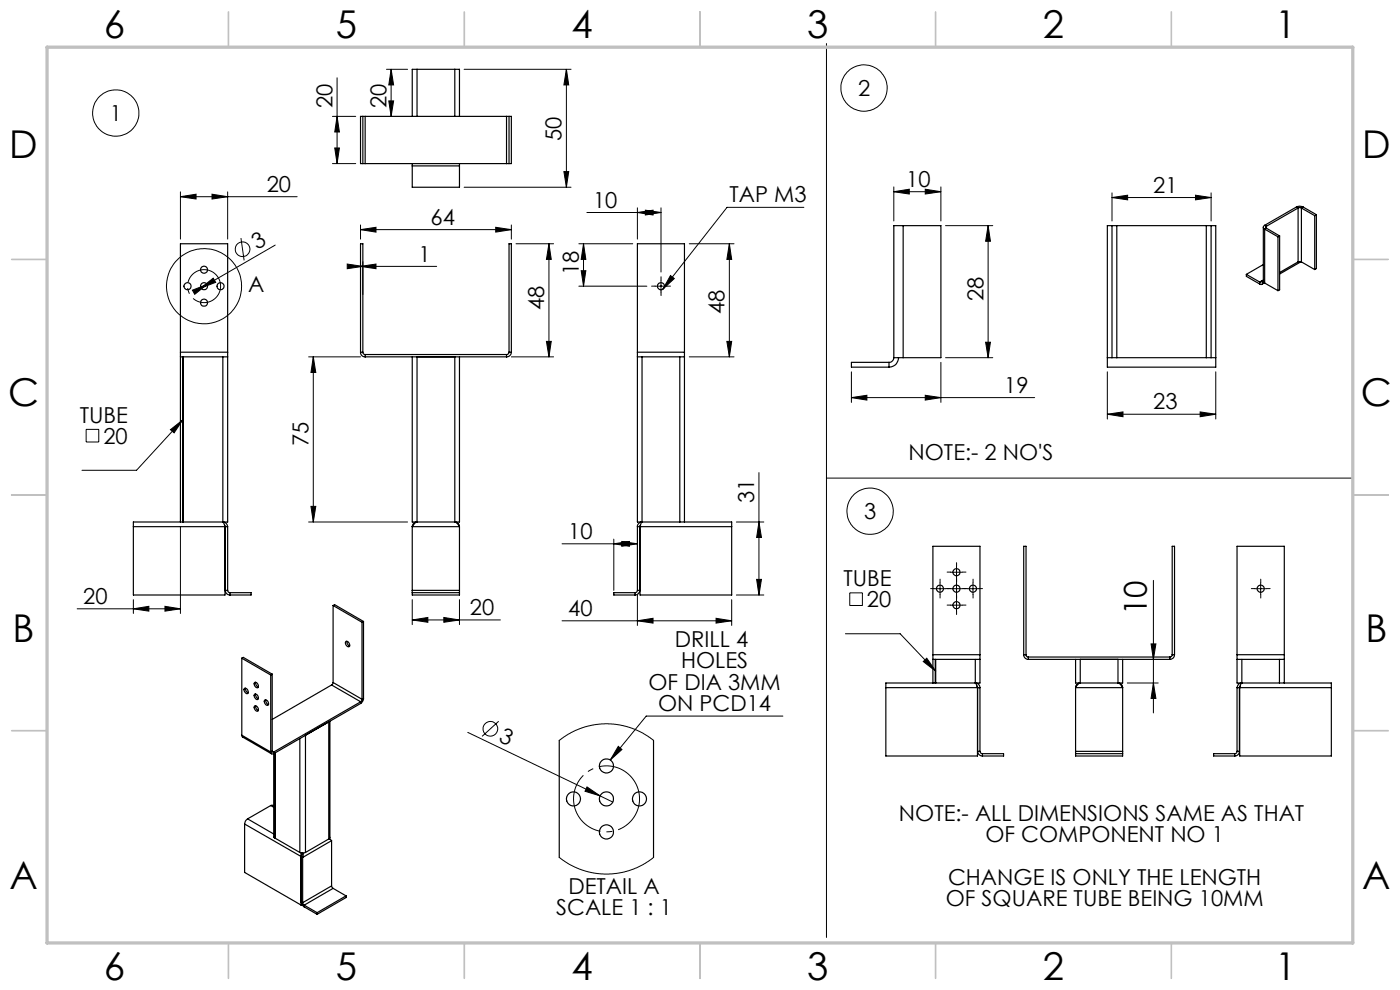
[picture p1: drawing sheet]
<svg xmlns="http://www.w3.org/2000/svg" width="297mm" height="210mm" viewBox="0 0 297 210" stroke-linecap="round" stroke-linejoin="round" font-family="sans-serif">
<g fill="none" stroke="#000" stroke-width=".21">
<path d="M71.5 16.5v18.2M82 14.7h4.5M83 14.7v10M83 14.7l.5 3.3h-1zM98.5 14.7h22.6M120.2 14.7l.5 3.3h-1.1zM120.2 14.7v25M175.3 9.2v189.7M70.5 24.7h5M70.5 34.7h5M71 31.4h1l-.5 3.3zM71.5 24.7l.5 3.3h-1z"/>
<path d="M82.5 21.4h1l-.5 3.3zM98.5 39.7h22.6M119.6 36.4h1.1l-.5 3.3zM189.6 39.6v7.3M199.6 39.6v7.3M38.3 41.7l3.3-.5v1zM38.3 40.7v10M38.3 41.7h24.7M45 41.2l3.3 .5-3.3 .5zM48.3 40.7v10M51.1 50.5l.7 4.7M58.4 52l-14.5 8.4"/>
<path d="M73.7 56l3.3 .5-3.3 .5zM76.5 56.5h16.1M76.5 48.7l3.3-.5v1zM76.5 56.5l3.3-.5v1zM76.5 47.7v3M76.5 48.7h32M77 55.5v7M105.2 48.2l3.3 .5-3.3 .5zM108.5 47.7v3M109.5 51.7h7.9M116.5 51.7v24M116.5 51.7l.4 3.3h-1z"/>
<path d="M122.8 51.7h11.4M123.3 57.4h1l-.5 3.3zM123.8 51.7l.5 3.3h-1zM123.8 51.7v9M124.5 45.1h15.7M135.2 45.1l3.3-.5v1zM135.2 44.1v6.6M136.9 44.6l3.3 .5-3.3 .5zM140.2 44.1v13.6M140.2 59.5v2.5M142.2 58.4l.9 .7-2.5 2.2zM146.2 51.7h9.5"/>
<path d="M154.7 51.7v24M154.7 51.7l.5 3.3h-1zM170.5 44h-16.3l-13.6 17.3M189.6 40.7l3.3-.6v1.1zM189.6 40.7h10M196.3 40.1l3.3 .6-3.3 .5zM200.6 47.9h10M209.6 47.9v28M209.6 47.9l.5 3.3h-1zM235.9 41.9l3.3-.5v1zM235.9 40.9v6M235.9 41.9h21"/>
<path d="M253.6 41.4l3.3 .5-3.3 .5zM256.9 40.9v6M40.8 61.6l3.1-1.2-2.6 2zM42.6 61.1l2.6-2.1 .6 .9zM43.9 60.4l-1.3 .7M65.5 75.7h11M66.5 75.7v35M66.5 75.7l.5 3.3h-1zM108.5 75.7h8.9M115.9 72.4h1l-.4 3.3zM122.8 60.7h14.4M139 60.7h2.5"/>
<path d="M146.2 75.7h9.5M154.2 72.4h1l-.5 3.3zM180.6 78.9v6.5M199.6 76.9v8.5M200.6 75.9h10M209.1 72.6h1l-.5 3.3zM234.9 78.9v10M257.9 78.9v10M18.3 91.1h2.7v2.7h-2.7zM36.2 91.1l2.6-2-1.9 2.7zM38.8 89.1l-9.8 10.7h-11.6M180.6 84.3l3.3-.5v1.1z"/>
<path d="M180.6 84.3h38.9M196.3 83.8l3.3 .5-3.3 .6zM234.9 87.9l3.3-.5v1zM234.9 87.9h23M254.6 87.4l3.3 .5-3.3 .5zM38.3 111.7v18.4M65.5 110.7h21M66 107.4h1l-.5 3.3zM119.2 115.3h16M130.2 114.4v10.8M130.2 115.3l3.3-.4v1zM131.9 114.9l3.3 .4-3.3 .6z"/>
<path d="M156.2 110.7h5.8M161 100.3v25.9M161 110.7l.5 3.3h-1zM175.3 101.4h111.5M16.4 129.1h21.9M28.3 129.1l3.3-.5v1zM28.3 127.2v2.9M35 128.6l3.3 .5-3.3 .5zM87.5 127.2v5.3M87.5 131.5h18.7M87.5 131.5l3.3-.5v1zM94.2 131l3.3 .5-3.3 .5z"/>
<path d="M97.5 127.2v5.3M119.2 131.7h36M135.2 131.7l3.3-.5v1zM135.2 126.2v6.5M151.9 131.2l3.3 .5-3.3 .5zM155.2 127.2v5.5M156.2 126.2h5.8M160.5 122.9h1l-.5 3.3zM179.4 134.4h11.6l7.5 8M180.3 125.8h2.7v2.6h-2.7zM198.2 124.9h2.5M199.4 123.6v2.5"/>
<path d="M201.6 124.9h2.6M201.6 121.4h2.6M201.6 128.4h2.6M202.9 120.1v2.5M202.9 123.6v2.5M202.9 127.1v2.5M205.2 124.9h2.4M206.4 123.6v2.5M244.2 136.6h1l-.5 3.3zM244.7 123.1v28.1M266.2 124.9h2.5M267.4 123.6v2.5"/>
<path d="M99.2 155.4l28.1 13.4M105.8 153l-3.5 3.2M118.6 157l1.9-1.2 2.6-1.3 2.6-.7 2.6-.3 3.2 .3 2.6 .7 2.3 1 2.2 1.5M131.2 158.3l.7 .7-2.4 2.2zM166.1 151.9h-29l-7.6 9.3M195.9 140.3l.7-.7 1.9 2.8zM239.1 144.9h6.6M244.7 144.9l.5 3.3h-1zM124.5 166.9l2.8 1.9-3.2-1zM127.3 168.8l2.7 1.3M118.6 181.9l2.1 1.4 2.6 1.2 2.3 .6 2.5 .3 2.7-.1 2.7-.6 3-1.3 2.1-1.5"/>
<circle cx="183.3" cy="18.7" r="4.9"/>
<circle cx="24.6" cy="24" r="4.9"/>
<circle cx="51.4" cy="52.9" r="1.56"/>
<circle cx="43.3" cy="60.7" r="8"/>
<circle cx="184.6" cy="108.4" r="4.9"/>
<circle cx="104" cy="154.6" r="1.57"/>
</g>
<path d="M135.4 167.4a7 7 0 0 0-11.8-2.8 7 7 0 0 0 3.3 11.6 7 7 0 0 0 8.6-8.4l-.1-.4" fill="none" stroke="#000" stroke-width=".21" stroke-dasharray="15.2 1.3 1.3 1.3" stroke-dashoffset="4.7" stroke-linecap="butt"/>
<path d="M46.6 59.7a3.5 3.5 0 0 0-5.8-1.5 3.5 3.5 0 0 0 1.5 5.9 3.5 3.5 0 0 0 4.4-4.2l-.1-.2" fill="none" stroke="#000" stroke-width=".21" stroke-dasharray="15.2 1.3 1.3 1.3" stroke-dashoffset="6.2" stroke-linecap="butt"/>
<g fill="none" stroke="#000" stroke-width=".21" stroke-dasharray="15.2 1.3 1.3 1.3">
<path d="M140.2 59.4v-.7M139 60.7h-.8M140.2 61.9v.8M141.5 60.7h.7M198.2 124.9h-.8M199.4 123.6v-.7M199.4 126.1v.8M200.7 124.9h.7M201.7 124.9h-.8M201.7 121.4h-.8M201.7 128.4h-.8M202.9 123.6v-.7"/>
<path d="M202.9 126.1v.8M202.9 120.1v-.7M202.9 122.6v.8M202.9 127.1v-.7M202.9 129.6v.8M204.2 124.9h.7M204.2 121.4h.7M204.2 128.4h.7M205.2 124.9h-.8M206.4 123.6v-.7M206.4 126.1v.8M207.7 124.9h.7"/>
<path d="M266.2 124.9h-.7M267.5 123.6v-.7M267.5 126.1v.8M268.7 124.9h.8"/>
</g>
<g fill="none" stroke="#c0c0c0" stroke-width=".35">
<path d="M48.5 2.5v7.5M98.5 2.5v7.5M148.5 2.5v7.5M198.5 2.5v7.5M248.5 2.5v7.5M2.5 55h7.5M287 55h7.5M2.5 105h7.5M287 105h7.5M2.5 155h7.5M287 155h7.5M48.5 200v7.5"/>
<path d="M98.5 200v7.5M148.5 200v7.5M198.5 200v7.5M248.5 200v7.5"/>
</g>
<path d="M10 10h277v190h-277z" fill="none" stroke="#c0c0c0" stroke-width=".7"/>
<g fill="#000">
<path d="M124.5 166.9l2.8 1.9-3.2-1z"/>
<path d="M119.6 36.4h1.1l-.5 3.3zM120.2 14.7l.5 3.3h-1.1z"/>
<path d="M76.5 56.5l3.3-.5v1zM73.7 56l3.3 .5-3.3 .5zM87.5 131.5l3.3-.5v1zM94.2 131l3.3 .5-3.3 .5zM38.3 41.7l3.3-.5v1zM45 41.2l3.3 .5-3.3 .5zM130.2 115.3l3.3-.4v1zM131.9 114.9l3.3 .4-3.3 .6z"/>
<path d="M105.2 48.2l3.3 .5-3.3 .5zM76.5 48.7l3.3-.5v1z"/>
<path d="M116.5 51.7l.4 3.3h-1zM115.9 72.4h1l-.4 3.3zM66.5 75.7l.5 3.3h-1zM66 107.4h1l-.5 3.3zM154.7 51.7l.5 3.3h-1zM154.2 72.4h1l-.5 3.3zM161 110.7l.5 3.3h-1zM160.5 122.9h1l-.5 3.3zM71.5 24.7l.5 3.3h-1zM71 31.4h1l-.5 3.3zM83 14.7l.5 3.3h-1zM82.5 21.4h1l-.5 3.3z"/>
<path d="M136.9 44.6l3.3 .5-3.3 .5zM135.2 45.1l3.3-.5v1z"/>
<path d="M189.6 40.7l3.3-.6v1.1zM196.3 40.1l3.3 .6-3.3 .5z"/>
<path d="M209.6 47.9l.5 3.3h-1zM209.1 72.6h1l-.5 3.3z"/>
<path d="M42.6 61.1l3.2-1.2-.6-.9zM40.8 61.6l.5 .8 2.6-2z"/>
<path d="M123.3 57.4h1l-.5 3.3zM123.8 51.7l.5 3.3h-1z"/>
<path d="M36.2 91.1l2.6-2-1.9 2.7zM142.2 58.4l.9 .7-2.5 2.2zM131.2 158.3l.7 .7-2.4 2.2zM195.9 140.3l.7-.7 1.9 2.8z"/>
<path d="M234.9 87.9l3.3-.5v1zM254.6 87.4l3.3 .5-3.3 .5zM235.9 41.9l3.3-.5v1zM253.6 41.4l3.3 .5-3.3 .5zM180.6 84.3l3.3-.5v1.1zM196.3 83.8l3.3 .5-3.3 .6z"/>
<path d="M28.3 129.1l3.3-.5v1zM35 128.6l3.3 .5-3.3 .5z"/>
<path d="M151.9 131.2l3.3 .5-3.3 .5zM135.2 131.7l3.3-.5v1z"/>
<path d="M244.2 136.6h1l-.5 3.3zM244.7 144.9l.5 3.3h-1z"/>
</g>
<g fill="none" stroke="#000" stroke-width=".25">
<path d="M88.5 14.7h-1v10M88.5 14.7v10M88.5 14.7h8M96.5 14.7h1v10M96.5 14.7v10M77 24.7h.5M77 34.7h.5M77 24.7v10M77 24.7h-.5v10h.5M77.5 24.7v10M77.5 24.7h30M77.5 34.7h30"/>
<path d="M87.5 34.7v.5M87.5 35.2v4.5h10v-4.5M87.5 35.2h10M97.5 34.7v.5M107.5 34.7h.5M107.5 24.7h.5M107.5 24.7v10M108 24.7h.5v10h-.5M108 24.7v10M191.6 47.9h-2v28M191.6 47.9h8v28h-8M191.6 47.9v28"/>
<path d="M235.9 47.9h1M235.9 47.9h-1v28M235.9 47.9v28M236.9 47.9h19M236.9 47.9v28M255.9 47.9h1M255.9 47.9v28M256.9 47.9v28M256.9 47.9h1v28M264.4 58.2l2.8 1.6M264.4 58.2v.4l2.8 1.6M267.2 59.8v.4"/>
<path d="M267.6 59.6l-.1 .3-.3-.1M267.6 59.6l.3 .2M267.6 59.6l-.4 .2M267.9 59.8l-.1 .5-.6-.1M268 48.2v11.6M268 59.4l-.4 .2M268 56.1l-3.6 2.1M268 59.8l.3 .2M268 59.8h-.1M268.3 60l-.6 .3M268.3 47.8l-.3 .3 .3 .5M268.3 48.6l2.8 1.6"/>
<path d="M268.3 48.6v11.4M268.3 47.8l.3 .2M268.6 48l-.1 .2 .1 .2M268.6 48.4l-.3 .2M268.6 48.4l2.9 1.7M268.6 48v.4M271.1 50.2v11.5M271.5 50.1v11.4l-.4 .2M271.5 50.1l-.4 .1M275 43.9l.7-.2 .7 .2M275 43.9l-6.7 3.9M275 43.9l.4 .2"/>
<path d="M275.4 44.1h.7M275.4 55.6h.7M275.4 44.1l-6.8 3.9M275.4 44.1v11.5M275.4 55.6l-3.9 2.2M276 55.5l-4.5 2.6M276.1 44.1l2.8 1.6M276.1 55.6l2.8 1.6M276.1 44.1v11.5M276.4 43.9l-.3 .2M276.4 43.9l2.9 1.6M278.9 45.7v11.5"/>
<path d="M279.3 45.5l-.4 .2M279.3 45.5v11.5l-.4 .2M38.3 74.7v1M38.3 74.7h10M38.3 74.7v-23h10v23M38.3 75.7h10M38.3 75.7v35M38.8 75.7v35M38.9 75.7v35M47.3 75.7v35M48.3 74.7v1M48.3 75.7v35h-1"/>
<path d="M76.5 74.7a.96 .96 0 0 0 1 1M76.5 74.7h.5M76.5 74.7v-23h.5v23M77 74.7v.3l.5 .2M77.5 75.2v.5M77.5 75.2h30M77.5 75.7h30M87.5 75.7v35h1M88.5 75.7v35M96.5 75.7v35M97.5 75.7v35h-1M107.5 75.2v.5"/>
<path d="M108 74.7l-.3 .4-.2 .1M108 74.7v-23h.5v23M108 74.7h.5M108.5 74.7a1.02 1.02 0 0 1-1 1M135.2 74.7v1M135.2 75.7v35h1M135.2 74.7h10M135.2 74.7v-23h10v23M135.2 75.7h10M136.2 75.7v35M144.2 75.7v35M145.2 74.7v1"/>
<path d="M145.2 75.7v35M188.6 76.9h-8v1h8M188.6 76.9v1M189.6 75.9a1.02 1.02 0 0 1-1 1M189.6 75.9h1M190.6 75.9a1.98 1.98 0 0 1-2 2M190.6 75.9h1M234.9 75.9v2h23v-2M234.9 75.9h1M235.9 75.9h1M236.9 75.9h19M255.9 75.9h1"/>
<path d="M256.9 75.9h1M268.3 60l2.8 1.7M28.3 111.7v14.5h19.4v-14.5M28.3 111.7h20M47.3 110.7l.4 1M47.3 110.7h-19v1M47.3 110.7a1.02 1.02 0 0 1 1 1M47.6 111.4l.2 .3v13.5M47.7 111.7h.1M48.3 111.7v13.5M87.5 111.7v13.5M87.5 111.7h10"/>
<path d="M88.5 110.7l-.5 .3-.5 .7M88.5 110.7a.97 .97 0 0 0-1 1M88.5 110.7h8M96.5 110.7l.5 .3 .5 .7M96.5 110.7a.96 .96 0 0 1 1 1M97.5 111.7v13.5M135.2 111.7h.5M135.2 111.7v13.5M135.7 111.7v13.5M135.8 111.7h.1M135.8 111.7v14.5h19.4v-14.5M135.8 111.7h19.4"/>
<path d="M135.9 111.4l-.2 .3M136.2 110.7a1.03 1.03 0 0 0-1 1M136.2 110.7l-.4 1M136.2 110.7h8M144.2 110.7h1M145.2 110.7h10v1M47.8 125.2a1.02 1.02 0 0 0 1 1M47.8 125.2h.5M48.3 125.2l.1 .4 .4 .1M48.8 125.7h4.5v.5h-4.5M48.8 125.7v.5M51.3 139.6l6.1 3.6"/>
<path d="M51.3 139.6l.3-.2 6.1 3.6M51.3 139.6v16.4M70.7 128.4v16.4M70.7 128.4l6.1 3.6M70.7 128.4l.3-.1 6.1 3.5M73.4 136.1a.71 .71 0 0 1 .7 .3 .71 .71 0 0 1-.1 .8 .82 .82 0 0 1-.6-1.1zM73.6 136a.92 .92 0 0 0 .6 1M76.8 132v16.3M77.1 131.8l-.3 .2M77.1 131.8v16.4M87.5 125.2v.5M87.5 125.7v.5h10v-.5"/>
<path d="M87.5 125.7h10M87.5 125.2h10M97.5 125.2v.5M134.7 125.7h-4.5v.5h4.5M134.7 125.7v.5M135.2 125.2l-.1 .4-.4 .1M135.2 125.2h.5M135.7 125.2a.96 .96 0 0 1-1 1M197.9 138.9v1M197.9 139.9h10M197.9 138.9h10M197.9 138.9v-23h10v23"/>
<path d="M197.9 139.9v5M198.4 139.9v5M198.5 139.9v5M206.9 139.9v5M207.9 139.9v5h-1M207.9 138.9v1M217.2 138.9a.96 .96 0 0 0 1 1M217.2 138.9h.5M217.2 138.9v-23h.5v23M217.7 138.9v.3l.5 .2M218.2 139.9h30M218.2 139.4v.5"/>
<path d="M218.2 139.4h30M228.2 139.9v5h1M229.2 139.9v5M237.2 139.9v5M238.2 139.9v5h-1M248.2 139.4v.5M248.7 138.9l-.2 .3-.3 .2M248.7 138.9h.5M248.7 138.9v-23h.5v23M249.2 138.9a.96 .96 0 0 1-1 1M262.4 139.9v5h1.1M262.4 138.9v1"/>
<path d="M262.4 139.9h10.1M262.4 138.9h10.1M262.4 138.9v-23h10.1v23M263.5 139.9v5M271.4 139.9v5M272.5 138.9v1M272.5 139.9v5M51.3 156l.1 .3 6.2 3.6M51.3 156l6.1 3.5M51.8 146a.64 .64 0 0 1 .7 .4 .64 .64 0 0 1-.1 .7 .86 .86 0 0 1-.6-1.1zM52.1 146a.9 .9 0 0 0 .6 1M54 147.3a.66 .66 0 0 1 .7 .3 .66 .66 0 0 1-.1 .8 .92 .92 0 0 1-.6-1.1z"/>
<path d="M54 144.8a.64 .64 0 0 1 .7 .3 .64 .64 0 0 1-.1 .8 .86 .86 0 0 1-.6-1.1zM54 149.8a.64 .64 0 0 1 .7 .3 .64 .64 0 0 1-.1 .8 .86 .86 0 0 1-.6-1.1zM54.2 144.7a.9 .9 0 0 0 .6 1M54.2 147.2a.9 .9 0 0 0 .6 1M54.2 149.7a.9 .9 0 0 0 .6 1M56.1 148.5a.66 .66 0 0 1 .8 .3 .66 .66 0 0 1-.2 .8 .92 .92 0 0 1-.6-1.1zM56.4 148.4a.98 .98 0 0 0 .6 1.1M57.4 143.2v16.3M57.7 159.3l.1 .2h.3M57.7 143l-.3 .2M57.7 143v16.3M57.7 159.3l-.3 .2"/>
<path d="M57.7 159.3l.4 .2M58.1 159.5v18.1l.2 .2M58.3 159.7v18.1M58.4 159.7v18.1l5.2 3M63.6 156.7v24.1M70 153v24.7l-.3 .3M70.3 145.3l-12.6 7.3M70.3 145.3l6.2 3.6M70.7 144.8l-.4 .5M70.7 144.8l6.1 3.5M76.5 149.2l-18.4 10.7a.39 .39 0 0 1-.5 0 .39 .39 0 0 1-.2-.4M76.5 148.9l-18.4 10.6"/>
<path d="M76.5 148.9v.3M76.8 148.3l-.3 .6M77.1 148.2l-.2 .6-.4 .4M77.1 148.2l-.3 .1M118.6 157v24.9M138.6 157v24.9M187.9 145.9v14.5h19.5v-14.5M187.9 145.9h20M206.9 144.9l.5 1M206.9 144.9h-19v1M206.9 144.9a.96 .96 0 0 1 1 1M207.3 145.5l.1 .4v13.5"/>
<path d="M207.4 145.9h.1M207.4 159.4a1.02 1.02 0 0 0 1 1M207.4 159.4h.5M207.9 159.4l.2 .4 .3 .1M207.9 145.9v13.5M208.4 159.9h4.5v.5h-4.5M208.4 159.9v.5M228.2 159.4v.5M228.2 159.9v.5h10v-.5M228.2 145.9v13.5M228.2 159.9h10M228.2 159.4h10"/>
<path d="M228.2 145.9h10M229.2 144.9l-.5 .3-.5 .7M229.2 144.9a1.01 1.01 0 0 0-1 1M229.2 144.9h8M237.2 144.9l.3 .1 .7 .9M237.2 144.9a.96 .96 0 0 1 1 1M238.2 159.4v.5M238.2 145.9v13.5M261.9 159.9h-4.4v.5h4.4M261.9 159.9v.5M262.4 159.4l-.2 .4-.3 .1M262.4 159.4h.5"/>
<path d="M262.4 145.9h.5M262.4 145.9v13.5M262.9 159.4a.96 .96 0 0 1-1 1M262.9 145.9v13.5M263 145.9v14.5h19.4v-14.5M263 145.9h19.4M263 145.9h.1M263.1 145.5l-.2 .4M263.5 144.9a.96 .96 0 0 0-1.1 1M263.5 144.9l-.5 1M263.5 144.9h7.9M271.4 144.9h1.1"/>
<path d="M272.5 144.9h9.9v1M51.9 174.8l12 6.9M51.9 174.8v10.3l12 6.9M52.5 173.7a1.29 1.29 0 0 0-.6 1.1M52.5 173.7l5.6 3.2M57.4 170.9l.4-.1 .3 .1M57.4 170.9l-4.9 2.8M57.4 170.9l.7 .3M58.4 177.8h-.1M69.7 178v-24.9l-4.9 2.9v24.8M69.7 178l-4.9 2.8M69.8 177.9l.5 .4"/>
<path d="M69.9 177.8l.1 .2M70.3 178.3l-6.1 3.6M70.3 178.3v9.6M63.6 180.8l.4 .2 .8-.2M63.9 181.7v10.3M63.9 191.3l.2 .6 .4 .5M63.9 181.7l.3 .2M63.9 191.3l.3 .2M63.9 181.7v9.6M63.9 180.9v.8M63.9 181.6v.1M64.1 191.9l-.2 .1"/>
<path d="M64.1 181.2l.1-.2-.3 .7M64.2 191.5l.3 .5M64.2 181.9v9.6M64.3 180.9l-.1 1M64.5 192.4l2.8 1.5M64.5 192v.4M64.5 192l2.8 1.6M67.3 193.6v.3M70.3 187.9l.4 .5M70.3 187.9l-6.1 3.6M70.7 188.4l-6.2 3.6M70.7 188.4l2.7 1.6"/>
<path d="M73.4 190l-6.1 3.6M73.4 190v.4l-6.1 3.5"/>
<circle cx="43.3" cy="57.2" r=".74"/>
<circle cx="39.8" cy="60.7" r=".76"/>
<circle cx="43.3" cy="60.7" r=".74"/>
<circle cx="43.3" cy="64.2" r=".75"/>
<circle cx="46.8" cy="60.7" r=".74"/>
<circle cx="140.2" cy="60.7" r=".76"/>
<circle cx="199.4" cy="124.9" r=".75"/>
<circle cx="202.9" cy="124.9" r=".75"/>
<circle cx="202.9" cy="121.4" r=".75"/>
<circle cx="202.9" cy="128.4" r=".76"/>
<circle cx="206.4" cy="124.9" r=".74"/>
<circle cx="267.5" cy="124.9" r=".74"/>
<circle cx="121.7" cy="169.5" r="1.49"/>
<circle cx="128.7" cy="162.5" r="1.5"/>
<circle cx="128.7" cy="169.5" r="1.5"/>
<circle cx="128.7" cy="176.5" r="1.51"/>
<circle cx="135.7" cy="169.5" r="1.49"/>
</g>
<g font-size="8.1">
<text x="22" y="8">6</text>
<text x="71.2" y="8">5</text>
<text x="121.2" y="8">4</text>
<text x="171.3" y="8">3</text>
<text x="221.3" y="8">2</text>
<text x="270.5" y="8">1</text>
<text x="2" y="33.6">D</text>
<text x="289" y="33.6">D</text>
<text x="1.7" y="86.1">C</text>
<text x="288.7" y="86.1">C</text>
<text x="2.7" y="136.1">B</text>
<text x="289.7" y="136.1">B</text>
<text x="2" y="188.6">A</text>
<text x="289" y="188.6">A</text>
<text x="22" y="208">6</text>
<text x="71.2" y="208">5</text>
<text x="121.2" y="208">4</text>
<text x="171.3" y="208">3</text>
<text x="221.3" y="208">2</text>
<text x="270.5" y="208">1</text>
</g>
<text font-size="6.7" x="243.3" y="130.5" transform="rotate(-90 243.3 130.5)">10</text>
<g font-size="4.7">
<text x="70.5" y="23" transform="rotate(-90 70.5 23)">20</text>
<text x="82" y="23" transform="rotate(-90 82 23)">20</text>
<text x="182" y="20.3">2</text>
<text x="23.3" y="25.6">1</text>
<text x="119.1" y="29.8" transform="rotate(-90 119.1 29.8)">50</text>
<text x="56.6" y="40.7">20</text>
<text x="192.3" y="39.6">10</text>
<text x="244.7" y="40.9">21</text>
<text x="91.3" y="47.7">64</text>
<text x="125.8" y="44.1">10</text>
<text x="154.7" y="42.9">TAP M3</text>
<text x="54.6" y="53" transform="rotate(-30 54.6 53)">3</text>
<text x="88.8" y="55.5">1</text>
<text x="122.8" y="58.4" transform="rotate(-90 122.8 58.4)">18</text>
<text x="52.7" y="62">A</text>
<text x="115.4" y="65.7" transform="rotate(-90 115.4 65.7)">48</text>
<text x="208.6" y="63.9" transform="rotate(-90 208.6 63.9)">28</text>
<text x="153.7" y="66.6" transform="rotate(-90 153.7 66.6)">48</text>
<text x="213" y="83.3">19</text>
<text x="16.9" y="89.6">TUBE</text>
<text x="244.7" y="86.9">23</text>
<text x="21.9" y="94.2">20</text>
<text x="65.5" y="94.6" transform="rotate(-90 65.5 94.6)">75</text>
<text x="192.7" y="97.7">NOTE:- 2 NO'S</text>
<text x="160" y="106.7" transform="rotate(-90 160 106.7)">31</text>
<text x="183.3" y="110.1">3</text>
<text x="120.5" y="114.3">10</text>
<text x="178.9" y="124.3">TUBE</text>
<text x="17.7" y="128.1">20</text>
<text x="99.7" y="130.5">20</text>
<text x="120.5" y="130.6">40</text>
<text x="183.9" y="128.8">20</text>
<text x="143.2" y="137.3">DRILL 4</text>
<text x="144.5" y="141.8">HOLES</text>
<text x="137.6" y="146.3">OF DIA 3MM</text>
<text x="139.6" y="150.8">ON PCD14</text>
<text x="105.6" y="157.2" transform="rotate(26 105.6 157.2)">3</text>
<text x="190.7" y="174.1">NOTE:- ALL DIMENSIONS SAME AS THAT</text>
<text x="209" y="178.6">OF COMPONENT NO 1</text>
<text x="120.6" y="189.6">DETAIL A</text>
<text x="201.1" y="187.6">CHANGE IS ONLY THE LENGTH</text>
<text x="118" y="194.2">SCALE 1 : 1</text>
<text x="200.6" y="192.2">OF SQUARE TUBE BEING 10MM</text>
</g>
</svg>
